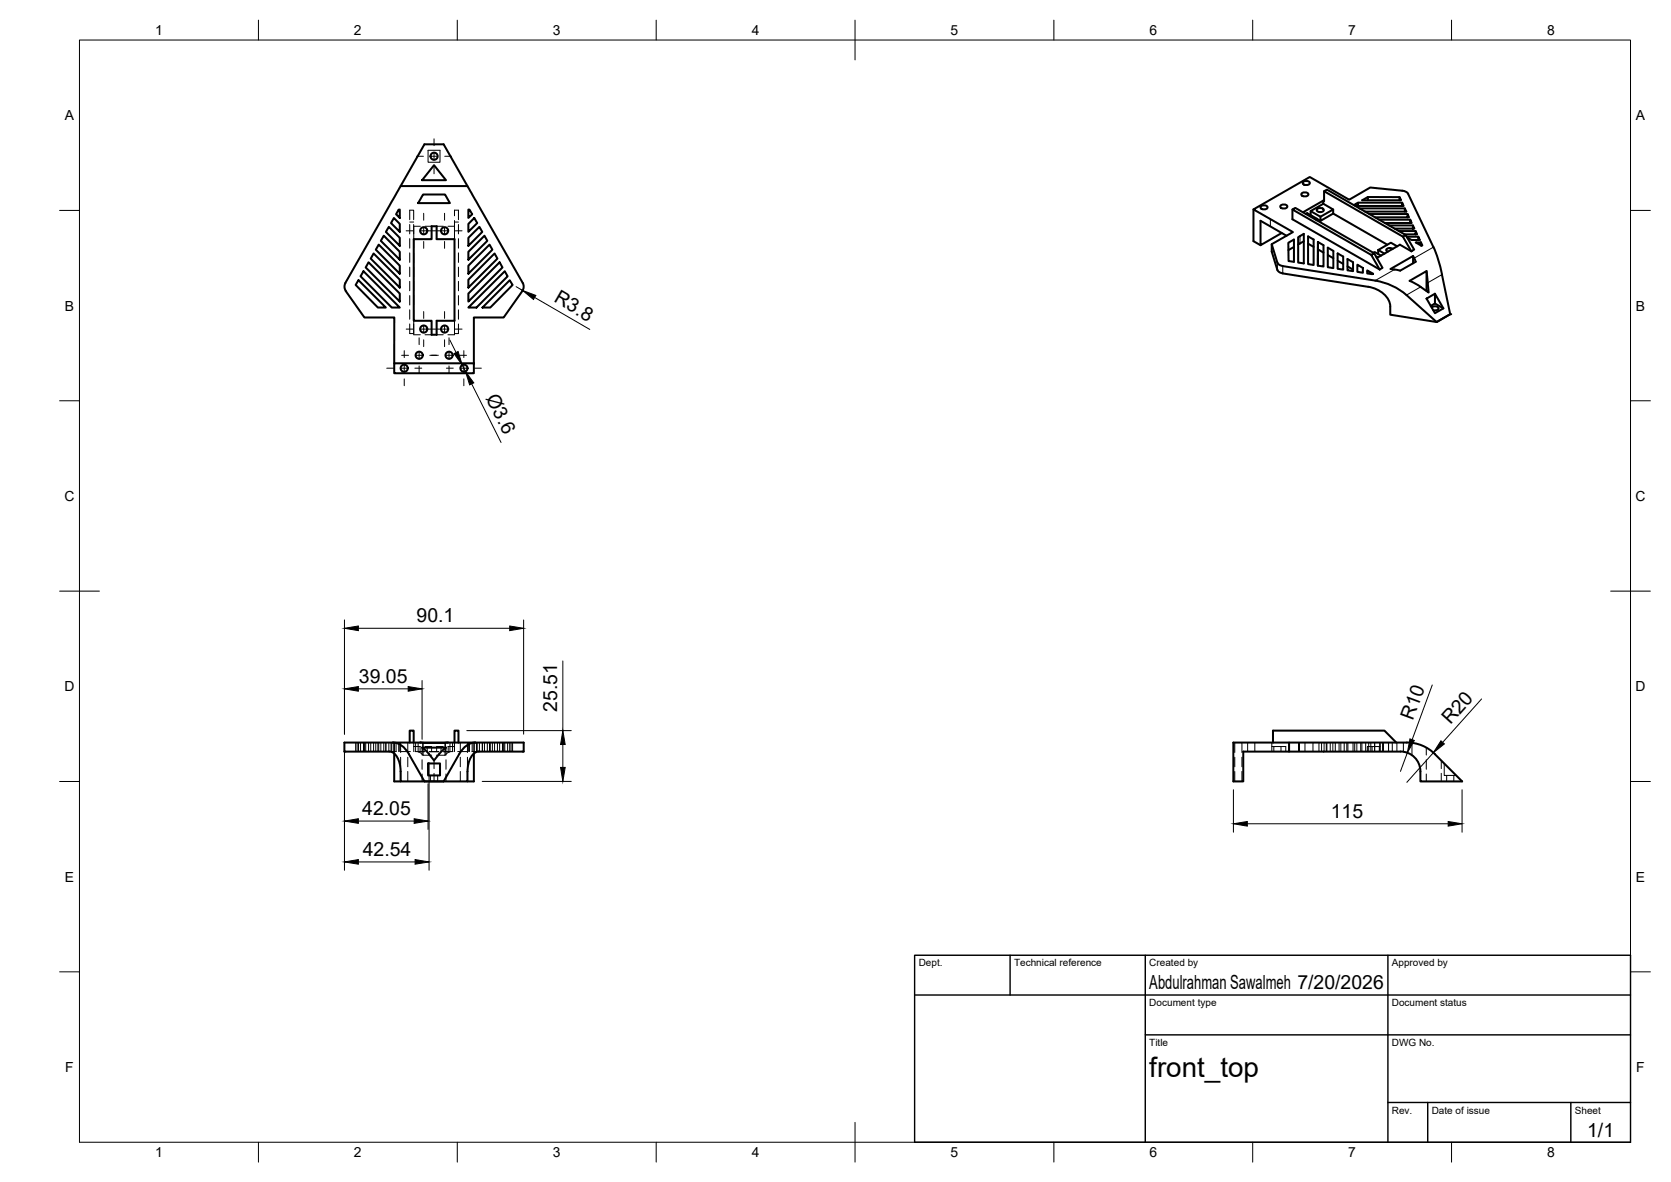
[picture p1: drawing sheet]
<svg xmlns="http://www.w3.org/2000/svg" width="420mm" height="297mm" viewBox="0 0 420 297" stroke-linecap="round" stroke-linejoin="round" font-family="sans-serif">
<!-- layer: Visible -->
<g fill="none" stroke="#000" stroke-width=".51">
<path d="M96.5 59.2l4 4.1v2l-4.7-4.8zM97.8 57l2.7 2.8v2l-3.5-3.5zM99 54.8l1.5 1.5v2l-2.2-2.2zM100.2 52.7h.3v2.1l-.9-1zM100.7 46.8h16.8M106.4 48.9h5.5l1.2 2.1h-8zM109.1 41.5l3 3.8h-6zM117.8 52.7h.2l.7 1.1-.9 1zM117.8 59.8l2.7-2.8 .8 1.3-3.5 3.5zM119.3 54.8l.7 1.3-2.2 2.2v-2zM121.8 59.2l.7 1.3-4.7 4.8v-2zM315.2 52.6v8l1.7 1"/>
<path d="M317 51.9l.8-.3a.65 .65 0 0 1 .9 .7l-.9 .3a.65 .65 0 0 1-.8-.7zM322 51.7l.8-.3a.65 .65 0 0 1 .8 .7l-.8 .3a.65 .65 0 0 1-.8-.7zM322.3 58.6l-5.4 3v-6.1l6.6 3.8M325 52.6v2.5l21.9 12.6M326.4 59.6l1.4-.8v7.4l-1.4-.2zM327.3 48.7l.8-.4a.65 .65 0 0 1 .8 .7l-.8 .4a.65 .65 0 0 1-.8-.7zM327.6 53.3l5.1-2.9v.8l-3.2 1.9v1M327.6 45.8l.9-.3a.65 .65 0 0 1 .8 .7l-.8 .3a.65 .65 0 0 1-.9-.7zM328.3 53.7l.4-.1 2.5 1.4-.4 .2M328.9 59.4l1.4 .8v6.4l-1.4-.2zM331.1 52.6l.9-.3a.65 .65 0 0 1 .8 .7l-.8 .3a.65 .65 0 0 1-.9-.7zM331.2 55.4v-.4l.8 .5"/>
<path d="M331.8 53.3h.3M332.7 51.2l2.5 1.4-3.2 1.9-2.5-1.4M332.9 48.1v2.4l-.2-.1M335.2 52.6v1.1l-3.2 1.8v-1M335.2 53.7l13.6 7.8M340.4 51.5l1.1-.6v.9M340.8 51.8h12.1l-.3-.9v.9M341.5 50.9h11.1M341.8 52.4h11.4M343.2 53.2h10.4l-.4-.8v.8M343.9 49.5l-1.4 .8h9.7l-.1-.3v.3M344.3 53.8h9.6"/>
<path d="M345.7 54.6h8.6l-.4-.8v.8M346.8 55.2h7.8M348.2 56h6.8l-.4-.8v.8M349.2 56.6h6.1M350.7 57.5h4.9l-.3-.9v.9M351.7 58.1h4.2M351.9 49.5h-8v.8M352.1 50l-.2-.5v.8M352.6 47.9l-8.1-.8-5.3 3.1-9.9-5.7-14.1 8.1 9.9 5.7-5.3 3.1 1.4 4.6M352.6 47.9l1.1 .4 .4 .4M352.7 59.5l.8-.4 2.1 3.6-.7 .4zM353.1 58.9h3.2l-.4-.8v.8"/>
<path d="M353.5 59.1l-19.8-11.4-.8 .4 19.8 11.4M353.7 59.5h2.9M353.8 59.7l1.1 .6h2.1l-.4-.8v.8M354.1 48.7l7.1 15.3 1.2 4.1 2.2 10.9-3.4 1.9-7.5-6.7a15.6 15.6 0 0 0-7.9-3.7l-23.3-3.6-1-.5-.3-.4M90.1 70.4l6.9 6.9h-2l-5.6-5.7zM91.4 68.2l9.1 9.1h-2l-7.8-7.9zM92.7 65.9l7.8 7.9v2l-8.6-8.6zM93.9 63.7l6.6 6.6v2l-7.3-7.3zM95.2 61.5l5.3 5.3v2l-6-6.1zM104 60.1h4.5v-3.2h1.3v3.2h4.5v20.5h-4.5v3.5h-1.3v-3.5h-4.5zM117.8 66.8l5.3-5.3 .7 1.2-6 6.1zM117.8 77.3l9.1-9.1 .7 1.2-7.8 7.9z"/>
<path d="M121.3 77.3l6.9-6.9 .7 1.2-5.6 5.7zM124.4 63.7l.7 1.3-7.3 7.3v-2zM125.6 65.9l.7 1.3-8.5 8.6v-2zM319.8 61.4v1.8l1.4 4.6M321.2 67.8l.3 .5 1.1 .4 21.4 3.4M323.9 61l1.5-.8v5.6l-1.4-.2zM325.4 62.1l-1.4 .8M327.8 60.6l-1.4 .9M328.9 61.2l1.4 .8M331.4 60.8v6zM331.4 60.8l1.4 .8v5.4l-1.4-.2M331.4 62.7l1.4 .8"/>
<path d="M333.9 62.2l1.4 .9v4.3l-1.4-.3zM333.9 64.1l1.4 .8M336.3 63.7l1.4 .8v3.3l-1.4-.3zM336.3 65.5l1.4 .8M338.8 65.1l1.4 .8v2.2l-1.4-.2zM338.8 66.9l1.4 .9M341.3 66.5l1.4 .8v1.2l-1.4-.2zM343.8 68l1.4 .8-1.4-.1zM344 72.1a6.5 6.5 0 0 1 5.5 4.2l.1 .7M344.8 64.1l.7-.5 2.1 3.7-.7 .4zM345.3 63.5l.4-.2 1.5 .9M345.5 63.6l-19.8-11.4-.7 .4 19.8 11.5"/>
<path d="M346 64.5l.5 .2M346.5 62.8l1.6 .9M346.5 62.8v1M349.6 77.1v2l11.6 1.8 3.4-1.9M350.2 62.5l-.9-.2a.61 .61 0 0 0-.7 .6l.3 .4M351.3 61.9l-1.6-.9-3.2 1.8M354.4 70.6l4.3-2.5v5M354.5 70.6l1.9 .9 2.8 2-.2-2.4M354.9 63.1l-2.9-1.6-5.8 3.3M355.3 64.3l-5.6 3.3 .9 .1M356 65.8l-3.9 2.2-1.5-.3M356 65.8l-.7-1.5v1.9"/>
<path d="M357.3 60.9l.3 .8-.2 .1-1.4-.9h1.3v.8M358.7 75l2.1-1.2 2.1 3.7-2.1 1.2zM358.7 68.1l.3 3M360 77.3l.9-.3a.73 .73 0 0 1 .8 .5l-.5 .5-.8-.1M360.8 73.8v2.5l-1.1 .6M360.8 76.3l2.1 1.2M99.1 91.3h20v2.5h-20zM99.1 91.3v-11.5h-7.5l-4.6-6.7a1.94 1.94 0 0 1-.2-2l19.9-34.8h4.8l19.9 34.8a1.88 1.88 0 0 1-.1 2l-4.7 6.7h-7.5v11.5M97.9 188.9h-11.3v-2.3h45.1v2.3h-11.3M97.9 188.9a3.4 3.4 0 0 1 2.6 3l.2 2v2.5h16.8a11.2 11.2 0 0 1 .9-6.1 2.47 2.47 0 0 1 2-1.4M98.8 186.6a4.9 4.9 0 0 1 4 2.9l3.9 6.9h4.8l3.9-6.9a5 5 0 0 1 4.1-2.9M99.1 189.4v7h1.6"/>
<path d="M103 186.6v-3h1v3M105.7 186.6l.7 .1M106.1 187.9l1.5 1.2 1.5 2 1.6-2 1.4-1.2h-6M107.6 191.9h3v3h-3zM112.6 186.6l-6.2 .1M114.3 186.6v-3h1v3M119.1 189.4v7h-1.6M320.1 186.6v-3h28l3 3M324.1 186.6v2.3M353.7 186.6h-43.6v9.8h2.5v-7.5h39.5M353.7 186.6a10 10 0 0 1 7.1 2.9l6.8 6.9h-10.5a7.2 7.2 0 0 0-1.1-5.8 5 5 0 0 0-3.9-1.7"/>
<circle cx="109.1" cy="39.3" r=".9"/>
<circle cx="106.5" cy="58" r=".9"/>
<circle cx="111.8" cy="58" r=".9"/>
<circle cx="101.6" cy="92.5" r=".9"/>
<circle cx="105.4" cy="89.3" r=".9"/>
<circle cx="106.5" cy="82.7" r=".9"/>
<circle cx="111.8" cy="82.7" r=".9"/>
<circle cx="112.9" cy="89.3" r=".9"/>
<circle cx="116.7" cy="92.5" r=".9"/>
</g>
<!-- layer: Hidden -->
<g fill="none" stroke="#000" stroke-width=".25">
<path d="M107.6 37.8h3v3h-3zM103 55.2v-2.4h1v2.4M103 55.8h1M103 56.4v2.4M103 60v2.4M104 56.4v6M104 56.9h1.7M106.9 56.9h1.6M109.8 56.9h1.6M112.6 56.9h1.7M114.3 55.8h1M114.3 54.2v-1.4h1v2.4"/>
<path d="M114.3 55.4v4.7M115.3 56.4v2.4M115.3 60v2.4M103 63.5v2.4M103 67.1v2.4M103 70.7v2.4M103 74.3v2.4M103 77.9v2.3M104 63.5v2.4M104 67.1v2.4M104 70.7v2.4M104 74.3v2.4"/>
<path d="M104 77.9v2.3M115.3 63.5v2.4M115.3 67.1v2.4M115.3 70.7v2.4M115.3 74.3v2.4M115.3 77.9v2.3M103 81.4v2.4h1M104 80.6v3.5h1.7M106.9 84.1h1.6M109.8 84.1h1.6M114.3 80.6v3.5h-1.7M115.3 81.4v2.4h-1"/>
<path d="M89.4 186.6v2.3M89.8 186.6v2.3M90.1 186.6v2.3M90.7 186.6v2.3M91.4 186.6v2.3M91.6 186.6v2.3M91.9 186.6v2.3M92.7 186.6v2.3M93.2 186.6v2.3M93.9 186.6v2.3M94.5 186.6v2.3M95 186.6v2.3"/>
<path d="M95.2 186.6v2.3M95.8 186.6v2.3M96.5 186.6v2.3M97 186.6v2.3M97.8 186.6v2.3M97.9 188.9h1.7M98.3 186.6v2.3M98.5 186.6v2.3M99 186.6v2.3M99.1 186.6v2.8M99.6 186.6v2.3M100.2 186.6v2.3"/>
<path d="M100.5 186.6v2.3M100.7 186.6v2.5M100.7 190.3v2.4M100.7 193.9v2.5M100.8 188.9h2.4M102.5 186.6v2.5M102.5 190.3v2.4M102.5 193.9v2.5M104 187.6h1.7M104 186.6v2.3M104.4 188.9h2.3M104.5 186.6v2.3"/>
<path d="M105.1 186.6v2.3l1.3 .9M105.6 187.6v1.3M106.1 187.9v1.8M106.1 190.9v2.4M106.1 194.5v1.9M106.3 186.6v2.3M106.4 189.8h2.1M106.4 186.7v3.1M106.9 187.6h1.6v1.3M107.4 187.6v1.3M107.9 188.9h2.4M108.2 194.9v1.5"/>
<path d="M109.1 191.1v2.1M109.1 194.3v2.1M109.7 189.8h2.2M110 194.9v1.5M110.9 187.6v1.3M111.4 187.6h-1.6v1.3M111.9 186.7v3.1M112 186.6v2.3M112.1 187.9v1.8M112.1 190.9v2.4M112.1 194.5v1.9M112.6 187.6h1.7"/>
<path d="M112.7 187.6v1.3M113.1 188.9l-1.2 .9M113.1 186.6v2.3h-1.6h2.4M113.8 186.6v2.3M114.3 186.6v2.3M115.1 188.9h2.4M115.7 186.6v2.5M115.7 190.3v2.4M115.7 193.9v2.5M117.5 186.6v2.5M117.5 190.3v2.4M117.5 193.9v2.5"/>
<path d="M117.8 186.6v2.3M118 186.6v2.3M118.7 188.9h1.7M118.7 186.6v2.3M119.1 186.6v2.8M119.3 186.6v2.3M119.8 186.6v2.3M120 186.6v2.3M120.5 186.6v2.3M121.3 186.6v2.3M121.8 186.6v2.3M122.5 186.6v2.3"/>
<path d="M123.1 186.6v2.3M123.3 186.6v2.3M123.8 186.6v2.3M124.4 186.6v2.3M125.1 186.6v2.3M125.6 186.6v2.3M126.3 186.6v2.3M126.6 186.6v2.3M126.9 186.6v2.3M127.6 186.6v2.3M128.2 186.6v2.3M128.5 186.6v2.3"/>
<path d="M128.9 186.6v2.3M310.5 186.6v2.5M310.5 190.3v2.4M310.5 193.9v2.5M312.3 186.6v2.5M312.3 190.3v2.4M312.3 193.9v2.5M313.7 186.6v2.3M315.5 186.6v2.3M319.8 186.6v2.3M319.8 187.6h3.5v1.3M320.3 187.6v1.3"/>
<path d="M322.1 187.6v1.3M324.1 186.6v2.3M326.6 188.9v-2.3v2.3M326.6 186.6v2.3M328.1 186.6v2.3M330.1 186.6v2.3M331.6 186.6v2.3M332.3 186.6v2.3M332.9 186.6v2.3M333.5 186.6v2.3M333.6 186.6v2.3M334.5 186.6v2.3"/>
<path d="M335.1 186.6v2.3M335.7 186.6v2.3M336.7 186.6v2.3M337.1 186.6v2.3M338 186.6v2.3M338.6 186.6v2.3M338.9 186.6v2.3M340.2 186.6v2.3M340.6 186.6v2.3M341.2 186.6v2.3M342.1 186.6v2.3M342.4 186.6v2.3"/>
<path d="M343.4 186.6v2.3M343.8 188.9v-1.3h3.2v1.3M344.1 186.6v2.3M344.7 186.6v2.3M345 187.6v1.3M345.6 186.6v2.3M345.7 186.6v2.3M346.8 187.6v1.3M346.9 186.6v2.3M347 186.6v1M347.6 186.6v2.3M347.9 186.6v2.3"/>
<path d="M349.1 186.6v2.3M350.1 186.6v2.3M351.2 186.6v2.3M352.9 186.6v2.3M355 186.7v3.1M358.6 187.9v1.8M358.6 190.9v2.4M358.6 194.5v1.9M362.4 191.1v2.1M362.4 194.3v2.1M363.1 191.9v3h3M363.7 194.9v1.5"/>
<path d="M365.5 194.9v1.5"/>
</g>
<!-- layer: Visible Narrow -->
<path d="M319.4 55.1v1.8M326.9 59.3v1.9M341 51.2v.6M321.2 66v1.8M322.5 66.9v1.8M350.6 67.7l-4.8 2.8M357.2 72.1l-3.5 2.1M360.4 62.1l-4.8 2.8M362.6 69l-3.6 2.1" fill="none" stroke="#000" stroke-width=".25"/>
<!-- layer: Visible -->
<circle cx="364.6" cy="79" r=".25" fill="#000"/>
<!-- layer: BORDER -->
<g fill="none" stroke="#000" stroke-width=".25">
<path d="M20 10.1h390v276.9h-390zM65 5.1v5M115 5.1v5M165 5.1v5M215 5.1v10M265 5.1v5M315 5.1v5M365 5.1v5M15 52.9h5M410 52.9h5M15 100.7h5M410 100.7h5"/>
<path d="M15 148.6h10M405 148.6h10M15 196.4h5M410 196.4h5M15 244.2h5M410 244.2h5M65 287v5M115 287v5M165 287v5M215 282.1v9.9M265 287v5M315 287v5"/>
<path d="M365 287v5"/>
</g>
<!-- layer: TITLEBLOCK -->
<path d="M230 240.1h180v46.9h-180zM230 250h180M254 240.1v9.9M288 240.1v46.9M349 240.1v46.9M288 260.1h122M349 277.1h61M359 277.1v9.9M395 277.1v9.9" fill="none" stroke="#000" stroke-width=".36"/>
<!-- layer: Smart Centers -->
<g fill="none" stroke="#000" stroke-width=".25">
<path d="M104.7 39.3h1.8M108.2 39.3h1.8M109.1 34.9v1.7M109.1 38.4v1.8M111.8 39.3h1.7M102.1 58h1.8M105.6 58h3.5M106.5 53.6v1.7M106.5 57.1v1.8M109.1 42v1.7M109.2 58h3.5M111.8 53.6v1.7"/>
<path d="M111.8 57.1v1.8M114.5 58h1.7M106.5 60.7v1.7M106.5 78.3v1.7M111.8 60.7v1.7M111.8 78.3v1.7M97.2 92.5h1.8M100.8 92.5h1.7M101 89.3h1.7M101.6 88.1v1.8M101.6 91.6v1.8M101.6 95.2v1.7"/>
<path d="M102.1 82.7h1.8M104.3 92.5h1.7M104.5 89.3h1.8M105.4 84.9v1.7M105.4 88.4v1.8M105.4 92v1.7M105.6 82.7h3.5M106.5 81.8v1.8M106.5 85.4v1.7M108.1 89.3h2.1M109.2 82.7h3.5M111.8 81.8v1.8"/>
<path d="M111.8 85.4v1.7M112 89.3h1.8M112.2 92.5h1.8M112.9 84.9v1.7M112.9 88.4v1.8M112.9 92v1.7M114.5 82.7h1.7M115.6 89.3h1.7M115.7 92.5h1.8M116.6 88.1v1.8M116.6 91.6v1.8M116.6 95.2v1.7"/>
<path d="M119.3 92.5h1.7"/>
</g>
<!-- layer: FD_Dimensions -->
<g fill="none" stroke="#000" stroke-width=".25">
<path d="M129.8 72l1.6 1M134.4 74.7l13.9 8.1M113.1 85.5l1.6 3.1M116.2 91.7l.8 1.6M118.6 96.5l7.4 14.7M86.6 155.8v28.7M90.1 157.9h38.1M131.7 155.8v28.7M90.1 173.1h12.5M106.1 171v14.8M141.5 166.1v17.5M360.1 172.1l-5 13.8"/>
<path d="M372.5 175.6l-9.7 10.9M86.6 188.7v30M107.6 197v11.4M107.9 191.6v27.1M117.4 183.6h26.2M121.2 196.4h22.4M141.5 187.1v5.8M310.1 198.5v10.6M353.9 189.2l-1.8 4.7M360.4 189.2l-6.7 7.4M367.6 198.5v10.6M90.1 216.6h14.3"/>
<path d="M90.1 206.3h14M313.6 207h50.5"/>
</g>
<g fill="#000" stroke="#000" stroke-width=".25">
<path d="M131.4 73l3.3 1.2-.6 1.1zM114.2 88.9l1-.6 1 3.4zM117 93.3l2.1 2.9-1 .5zM86.6 157.9l3.5-.6v1.2zM128.2 157.3l3.5 .6-3.5 .6zM86.6 173.1l3.5-.6v1.2zM102.6 172.5l3.5 .6-3.5 .6zM140.9 192.9h1.2l-.6 3.5zM141.5 183.6l.6 3.5h-1.2zM354.5 185.7l1.1 .4-1.7 3.1zM362.3 186.2l.9 .8-2.8 2.2zM86.6 216.6l3.5-.6v1.2z"/>
<path d="M86.6 206.3l3.5-.6v1.2zM104.1 205.7l3.5 .6-3.5 .6zM104.4 216l3.5 .6-3.5 .6zM310.1 207l3.5-.6v1.2zM364.1 206.4l3.5 .6-3.5 .6z"/>
</g>
<text font-size="7" x="289" y="270.6">front_top</text>
<g font-size="4.9">
<text x="139.1" y="75.7" transform="rotate(30 139.1 75.7)">R3.8</text>
<text x="122.1" y="100" transform="rotate(63 122.1 100)">Ø3.6</text>
<text x="104.7" y="156.4">90.1</text>
<text x="90.3" y="171.6">39.05</text>
<text x="140.1" y="178.8" transform="rotate(-90 140.1 178.8)">25.51</text>
<text x="355.3" y="181.2" transform="rotate(-70 355.3 181.2)">R10</text>
<text x="364.7" y="182.2" transform="rotate(-48 364.7 182.2)">R20</text>
<text x="91.1" y="204.9">42.05</text>
<text x="334.6" y="205.6">115</text>
<text x="91.2" y="215.1">42.54</text>
<text x="289" y="248.5">Abdulrahman Sawalmeh 7/20/2026</text>
<text x="399.1" y="285.7">1/1</text>
</g>
<g font-size="3.5">
<text x="39" y="8.8">1</text>
<text x="89" y="8.8">2</text>
<text x="139" y="8.8">3</text>
<text x="189" y="8.8">4</text>
<text x="239" y="8.8">5</text>
<text x="289" y="8.8">6</text>
<text x="339" y="8.8">7</text>
<text x="389" y="8.8">8</text>
<text x="16.3" y="30.2">A</text>
<text x="411.3" y="30.2">A</text>
<text x="16.3" y="78">B</text>
<text x="411.3" y="78">B</text>
<text x="16.2" y="125.9">C</text>
<text x="411.2" y="125.9">C</text>
<text x="16.2" y="173.7">D</text>
<text x="411.2" y="173.7">D</text>
<text x="16.3" y="221.6">E</text>
<text x="411.3" y="221.6">E</text>
<text x="16.4" y="269.4">F</text>
<text x="411.4" y="269.4">F</text>
<text x="39" y="290.8">1</text>
<text x="89" y="290.8">2</text>
<text x="139" y="290.8">3</text>
<text x="189" y="290.8">4</text>
<text x="239" y="290.8">5</text>
<text x="289" y="290.8">6</text>
<text x="339" y="290.8">7</text>
<text x="389" y="290.8">8</text>
</g>
<g font-size="2.5">
<text x="231" y="242.9">Dept.</text>
<text x="255" y="242.9">Technical reference</text>
<text x="289" y="242.9">Created by</text>
<text x="350" y="242.9">Approved by</text>
<text x="289" y="252.8">Document type</text>
<text x="350" y="252.8">Document status</text>
<text x="289" y="262.9">Title</text>
<text x="350" y="262.9">DWG No.</text>
<text x="350" y="279.9">Rev.</text>
<text x="360" y="279.9">Date of issue</text>
<text x="396" y="279.9">Sheet</text>
</g>
</svg>
